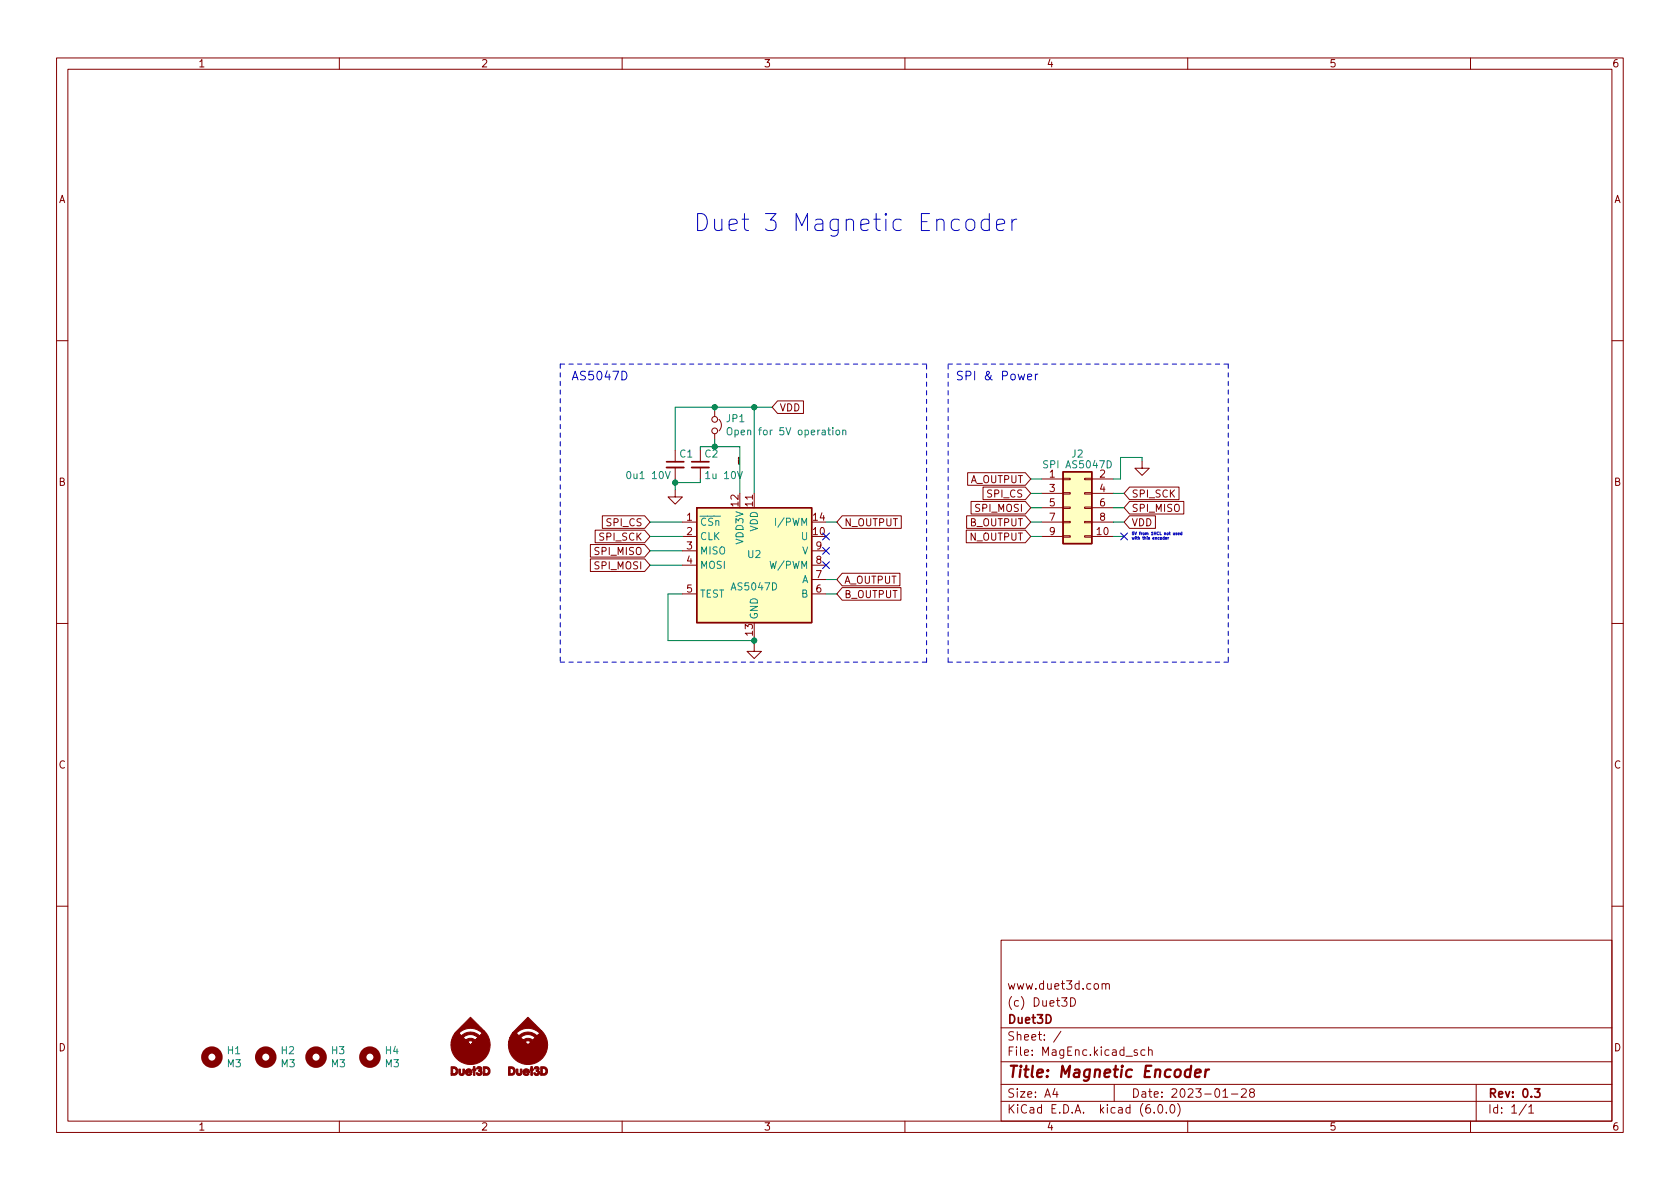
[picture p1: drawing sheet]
<svg xmlns="http://www.w3.org/2000/svg" width="297mm" height="210mm" viewBox="0 0 297 210" stroke-linecap="round" stroke-linejoin="round" font-family="sans-serif">
<g fill="none" stroke="#840000" stroke-width=".18">
<path d="M10 10.2h277v190.1h-277zM12 12.2h273v186.1h-273zM60 10.2v2M110 10.2v2M160 10.2v2M210 10.2v2M260 10.2v2M10 60.2h2M119.4 79.6v2.1M123.8 79.6v2.1M126.4 72.6v1.1M126.4 76.7v1"/>
<path d="M127.1 74.2a1.44 1.44 0 0 1 0 2M137.5 70.9h4.6v2.2h-4.6l-1-1.1zM285 60.2h2M104.4 96.3h9.6l.9 1.1-.9 1.1h-9.6zM104.4 98.8h9.6l.9 1.1-.9 1.2h-9.6zM105.2 93.8h8.8l.9 1.1-.9 1.1h-8.8zM106.5 91.2h7.5l.9 1.1-.9 1.1h-7.5zM119.4 86.6v1.3h1.2l-1.2 1.2-1.3-1.2h1.3M119.4 82.7v2M120.6 94.9h2.6M120.6 92.3h2.6M120.6 97.4h2.6"/>
<path d="M120.6 99.9h2.6M123.8 82.7v2M133.3 87.2v2.6M143.5 97.4h2.5M143.5 99.9h2.5M148.9 91.2h10.5v2.2h-10.5l-.9-1.1zM170.8 93.8h10.5l.9 1.1-.9 1.1h-10.5zM170.9 91.2h10.4l.9 1.1-.9 1.1h-10.4zM171.1 83.6h10.2l.9 1.1-.9 1.1h-10.2zM171.7 88.7h9.6l.9 1.1-.9 1.1h-9.6zM173.8 86.1h7.5l.9 1.1-.9 1.2h-7.5zM184.1 84.7h3.9"/>
<path d="M184.1 94.9h3.9M184.1 87.2h3.9M184.1 89.8h3.9M184.1 92.3h3.9M188 94.7h1.2v.3h-1.2zM188 92.2h1.2v.3h-1.2zM188 89.7h1.2v.2h-1.2zM188 87.1h1.2v.3h-1.2zM188 84.6h1.2v.2h-1.2zM191.8 94.7h1.2v.3h-1.2zM191.8 92.2h1.2v.3h-1.2zM191.8 89.7h1.2v.2h-1.2z"/>
<path d="M191.8 87.1h1.2v.3h-1.2zM191.8 84.6h1.2v.2h-1.2zM193 84.7h3.8M193 94.9h3.8M193 87.2h3.8M193 89.8h3.8M193 92.3h3.8M199.7 91.2h4.6v2.2h-4.6l-.9-1.1zM199.7 88.7h9.6v2.2h-9.6l-.9-1.1zM199.7 86.1h8.8v2.3h-8.8l-.9-1.2zM201.9 81.5v1.3h1.3l-1.3 1.3-1.2-1.3h1.2M10 110.2h2"/>
<path d="M120.6 105h2.6M133.3 113.9v1.3h1.3l-1.3 1.3-1.2-1.3h1.2M143.5 105h2.5M143.5 102.5h2.5M148.9 101.4h10.2v2.2h-10.2l-.9-1.1zM148.9 103.9h10.4v2.2h-10.4l-.9-1.1zM285 110.2h2M10 160.2h2M177 166.3h108v32h-108zM189.3 176.4a.76 .76 0 0 1 .9 .8 .76 .76 0 0 1-.9 .7zM194.9 174.1l.2-.2 .3 .1 .1 .9M194.9 173.9v1"/>
<path d="M195.5 174.1l.2-.2 .4 .1v.9M285 160.2h2M60 198.3v2M110 198.3v2M160 198.3v2M177 194.8h108M177 191.8h108M177 187.8h108M177 181.8h108M186.5 192.5l-.4 1h1M186.9 193v1M187.6 182.4l-1.3 1.9"/>
<path d="M197 191.8v3M201.1 185.7l-.4-.1-.2 .2 .1 .3 .5 .1v.4h-.6M202.4 185.7l-.4-.1-.3 .3v.4l.2 .3h.5M203.1 185.8l.2-.2 .3 .1 .1 .9M203.1 185.1v1.5M204.1 196.7v.1M204.9 195.4l.2-.1a.81 .81 0 0 1 .6 .7 .81 .81 0 0 1-.3 .8h-.2a.81 .81 0 0 1-.6-.6 .81 .81 0 0 1 .3-.8zM206.2 196.7v.1M207.1 195.4l.1-.1a.81 .81 0 0 1 .6 .7 .81 .81 0 0 1-.3 .8h-.1a.81 .81 0 0 1-.6-.6 .81 .81 0 0 1 .3-.8zM208.2 195.1a1.72 1.72 0 0 1 0 2.3M210 198.3v2M216.2 194h.9"/>
<path d="M217.7 193.5h1.2M219.5 192.7l.6-.2 .2 .2 .1 .3-1 1h1M221.2 193.2l-.3-.3 .1-.2 .2-.2 .4 .1 .2 .2-.1 .2-.6 .2-.2 .3 .1 .4 .2 .1h.4l.2-.3-.1-.4-.2-.1M260 198.3v2M261 191.8v6.5M269.9 195.3l-1.3 1.9M270.3 195.8l.4-.5v1.5M270.3 196.8h.9"/>
<circle cx="126.4" cy="76.2" r=".51"/>
<circle cx="126.4" cy="74.2" r=".51"/>
</g>
<path d="M117.9 81.7h3M122.3 81.7h3M271.3 192.5h1l-.5 .6 .4 .1v.7l-.2 .1h-.4l-.3-.1" fill="none" stroke="#840000" stroke-width=".3"/>
<path d="M211.3 189.8l1-.2-.1-.4-.1-.1-.6 .1-.2 1 .2 .3 .6-.1M213.2 189.1l-.2 1.4M213.8 189.1l-.4 .1-.2 .3" fill="none" stroke="#840000" stroke-width=".4"/>
<g fill="#ffffc2" stroke="#ffffc2" stroke-width=".18">
<path d="M188 83.4h5v12.7h-5z"/>
<path d="M123.2 89.8h20.3v20.3h-20.3z"/>
</g>
<path d="M123.2 89.8h20.3v20.3h-20.3zM188 83.4h5v12.7h-5z" fill="none" stroke="#840000" stroke-width=".25"/>
<path d="M128.7 75.7l.2-.1a.43 .43 0 0 1 .5 .4v.5a.42 .42 0 0 1-.4 .4 .42 .42 0 0 1-.4-.4v-.5zM147.9 76.2l.1-.2 .4 .2 .1 .5-.2 .1-.3 .1-.1-.1zM149 76.2l.2-.2 .3 .1 .1 .8M149 76v.9M117.6 83.4l.5 1.2 .4-1.2M137.1 91.6v1.3M195.8 81.5a.64 .64 0 0 1 .7 .6 .64 .64 0 0 1-.7 .6z" fill="none" stroke="#008484" stroke-width=".18"/>
<g fill="none" stroke="#840000" stroke-width="1.3">
<circle cx="37.5" cy="186.9" r="1.27"/>
<circle cx="47" cy="186.9" r="1.27"/>
<circle cx="55.9" cy="186.9" r="1.27"/>
<circle cx="65.4" cy="186.9" r="1.27"/>
</g>
<g fill="#840000" stroke="#840000" stroke-width=".18">
<path d="M93.9 188.6h.2v.4h.2v.3h-.2v.9l-.2-.1v-.8h-.2z"/>
<path d="M91.3 189h.3v.7l.1 .2h.2l.1-.1v-.8h.3l-.1 1a.48 .48 0 0 1-.7 .1l-.2-.2z"/>
<path d="M89.9 188.6h.6l.5 .3 .1 .6-.3 .6-.9 .1v-.3h.7l.2-.3-.1-.6-.5-.1v1h-.3z"/>
<path d="M95.6 188.6l.7 .1 .4 .2 .1 .7-.3 .5-.9 .1v-.3l.7-.1 .2-.3-.2-.5-.4-.1v1h-.3z"/>
<path d="M92.6 189.2l.5-.2 .4 .3 .1 .4h-.9l.1 .2h.3a.19 .19 0 0 1 .2-.1 .19 .19 0 0 1 .2 .2l-.4 .2-.4-.1-.2-.3v-.3l.8-.1-.1-.1-.3-.1-.2 .3h-.2z"/>
<path d="M94.5 188.8l.5-.2 .3 .3-.2 .4 .3 .2v.5l-.6 .2-.3-.2-.1-.3 .6 .2 .1-.3-.3-.1v-.3h.1a.16 .16 0 0 0 .1-.2 .16 .16 0 0 0-.1-.1 .16 .16 0 0 0-.2 .1h-.3z"/>
<path d="M90.9 182.4l2.4-2.5 2.7 2.6 .4 .7 .3 .6 .1 .8-.1 1-.7 1.4-1.1 .9-1.3 .3-1.2-.1-.8-.3-.6-.5-.6-.7-.3-.7-.2-1v-.6h3l.4 .5 .6-.5-.4-.3-.4 .1-.3 .2h-2.9l.2-.8h1.9l.5 .4 .5-.3h.5l.7 .3 .4-.4-.7-.5h-.8l-.6 .1-.5 .4h-1.8l.3-.7 .8-.1 .5 .5 .6-.5 1-.2 .7 .1 .9 .6 .4-.5-.9-.6-1.1-.3-1 .2-1.1 .7h-.7z"/>
<path d="M83.7 188.6h.3v.4h.2v.3h-.2v.9l-.3-.1v-.8h-.1z"/>
<path d="M81.1 189h.3v.7l.1 .2h.2l.1-.1v-.8h.3l-.1 1a.48 .48 0 0 1-.7 .1l-.1-.2z"/>
<path d="M79.8 188.6h.5l.5 .3 .1 .6-.3 .6-.8 .1v-.3h.6l.2-.3-.1-.6-.5-.1v1h-.2z"/>
<path d="M85.4 188.6l.8 .1 .3 .2 .1 .7-.3 .5-.9 .1v-.3l.8-.1 .2-.3-.2-.5-.5-.1v1h-.3z"/>
<path d="M82.4 189.2l.5-.2 .5 .3 .1 .4h-1l.2 .2h.3a.19 .19 0 0 1 .2-.1 .19 .19 0 0 1 .1 .2l-.4 .2-.4-.1-.2-.3v-.3l.9-.1-.1-.1-.3-.1-.2 .3h-.3z"/>
<path d="M84.4 188.8l.5-.2 .3 .3-.2 .4 .2 .2v.5l-.6 .2-.3-.2-.1-.3 .7 .2v-.3l-.3-.1v-.3h.1a.16 .16 0 0 0 .2-.2 .16 .16 0 0 0-.2-.1 .16 .16 0 0 0-.1 .1h-.3z"/>
<path d="M80.7 182.4l2.5-2.5 2.6 2.6 .5 .7 .2 .6 .2 .8-.1 1-.7 1.4-1.2 .9-1.2 .3-1.3-.1-.8-.3-.6-.5-.5-.7-.4-.7-.2-1 .1-.6h2.9l.5 .5 .5-.5-.4-.3-.3 .1-.3 .2h-2.9l.2-.8h1.9l.4 .4 .6-.3h.5l.6 .3 .5-.4-.7-.5h-.8l-.6 .1-.5 .4h-1.9l.4-.7 .7-.1 .5 .5 .6-.5 1-.2 .7 .1 .9 .6 .5-.5-1-.6-1.1-.3-.9 .2-1.2 .7h-.7z"/>
</g>
<path d="M117.9 82.7h3M122.3 82.7h3" fill="none" stroke="#840000" stroke-width=".33"/>
<path d="M130.6 80.9h.2l-.2 .1" fill="none" stroke="#000" stroke-width=".18"/>
<g fill="none" stroke="#0000c2" stroke-width=".18">
<path d="M171.1 38.9a.81 .81 0 0 1 1.2 .4v.9a.81 .81 0 0 1-.7 .6 .81 .81 0 0 1-.8-.6v-.9zM174.9 38.9l-.3-.1h-.5l-.5 .3-.1 .2v.9l.3 .4 .3 .2h.5l.3-.2M174.9 37.8v3M176.2 39.8l1.4-.3-.1-.6-.3-.1h-.6l-.3 .1-.1 .3v1.1l.1 .3 .3 .2h.6l.3-.2M178.9 38.8v2M179.8 38.8a.77 .77 0 0 0-.9 .5M110 65.6a.77 .77 0 0 1 .8 .8 .77 .77 0 0 1-.8 .8zM181.7 66.7l.7-.2-.1-.3h-.4l-.2 .2 .1 .7h.5M183.1 66.2v1M183.5 66.2h-.3l-.1 .2M205.8 95.1h-.2v.2h.2M205.8 94.9v.5"/>
<path d="M206.1 95.2h.2v-.1h-.2v.2h.2M206.5 95v.4M206.6 95l-.1 .1M207.5 94.2v.3h.2M207.7 94.2v.4M208.1 94.3h-.2l.2 .2h-.2M208.3 94.4h.2v-.1h-.2v.2h.2M209 94.1v.4h-.2l-.1-.2h.3"/>
</g>
<path d="M99.1 64.4v52.7M163.8 64.4h-64.7M167.6 64.4h49.6M217.2 64.4v52.7M99.1 117.1h64.7M163.8 117.1v-52.7M167.6 117.1v-52.7M217.2 117.1h-49.6" fill="none" stroke="#0000c2" stroke-width=".18" stroke-dasharray=".8 .8"/>
<g fill="none" stroke="#008400" stroke-width=".18">
<path d="M123.8 79.6v-.6h7v8.2M126.4 72v.6M126.4 77.7v1.3M133.3 72v15.2M136.5 72h-17.1v7.6M114.9 99.9h5.7M114.9 97.4h5.7M114.9 92.3h5.7M114.9 94.9h5.7M119.4 84.7v1.9M123.8 84.7v.6h-4.4M146 92.3h2"/>
<path d="M182.2 92.3h1.9M182.2 94.9h1.9M182.2 87.2h1.9M182.2 89.8h1.9M182.2 84.7h1.9M196.8 92.3h2M196.8 94.9h2M196.8 87.2h2M196.8 89.8h2M201.9 81.5v-.6h-3.8v3.8h-1.3M120.6 105h-2.5v8.3h15.2M133.3 112.6v1.3"/>
<path d="M146 105h2M146 102.5h2"/>
</g>
<path d="M145.4 96.8l1.3 1.2M145.4 99.3l1.3 1.3M145.4 94.3l1.3 1.2M146.7 96.8l-1.3 1.2M146.7 99.3l-1.3 1.3M146.7 94.3l-1.3 1.2M198.1 94.3l1.3 1.2M199.4 94.3l-1.3 1.2" fill="none" stroke="#000084" stroke-width=".18"/>
<g fill="#008400" stroke="#008400" stroke-width=".18">
<circle cx="126.4" cy="72" r=".46"/>
<circle cx="126.4" cy="79" r=".46"/>
<circle cx="119.4" cy="85.3" r=".46"/>
<circle cx="133.3" cy="72" r=".46"/>
<circle cx="133.3" cy="113.3" r=".46"/>
</g>
<text font-size="4.2" fill="#0000c2" x="122.6" y="40.9">Duet 3 Magnetic Encoder</text>
<text font-size="2.8" fill="#840000" x="178" y="190.6">Title: Magnetic Encoder</text>
<g font-size="2.1" fill="#0000c2">
<text x="101" y="67.2">AS5047D</text>
<text x="168.9" y="67.2">SPI &amp; Power</text>
</g>
<g font-size="2.1" fill="#840000">
<text x="178" y="178">(c) Duet3D</text>
<text x="178" y="175">www.duet3d.com</text>
<text x="178" y="184">Sheet: /</text>
<text x="178" y="181">Duet3D</text>
<text x="178" y="186.7">File: MagEnc.kicad_sch</text>
<text x="178" y="196.9">KiCad E.D.A. kicad (6.0.0)</text>
<text x="178" y="194.1">Size: A4</text>
<text x="200" y="194.1">Date: 2023-01-28</text>
<text x="263" y="194.1">Rev: 0.3</text>
<text x="263" y="196.9">Id: 1/1</text>
</g>
<g font-size="1.8" fill="#840000">
<text x="35" y="11.9">1</text>
<text x="85" y="11.9">2</text>
<text x="135" y="11.9">3</text>
<text x="185" y="11.9">4</text>
<text x="235" y="11.9">5</text>
<text x="285" y="11.9">6</text>
<text x="10.3" y="35.9">A</text>
<text x="285.3" y="35.9">A</text>
<text x="137.8" y="72.7">VDD</text>
<text x="10.3" y="85.9">B</text>
<text x="130.6" y="89.5" transform="rotate(-90 130.6 89.5)">12</text>
<text x="133.1" y="89.5" transform="rotate(-90 133.1 89.5)">11</text>
<text x="171.4" y="85.4">A_OUTPUT</text>
<text x="174.7" y="88">SPI_CS</text>
<text x="185.6" y="84.4">1</text>
<text x="185.6" y="87">3</text>
<text x="185.6" y="89.5">5</text>
<text x="194.5" y="84.4">2</text>
<text x="194.5" y="87">4</text>
<text x="194.5" y="89.5">6</text>
<text x="200" y="88">SPI_SCK</text>
<text x="285.3" y="85.9">B</text>
<text x="106.1" y="95.6">SPI_SCK</text>
<text x="107.4" y="93">SPI_CS</text>
<text x="121.4" y="92.1">1</text>
<text x="121.4" y="94.6">2</text>
<text x="143.8" y="94.6">10</text>
<text x="143.8" y="92.1">14</text>
<text x="149.2" y="93">N_OUTPUT</text>
<text x="171.4" y="93">B_OUTPUT</text>
<text x="171.4" y="95.6">N_OUTPUT</text>
<text x="172.6" y="90.5">SPI_MOSI</text>
<text x="185.6" y="92.1">7</text>
<text x="185.6" y="94.6">9</text>
<text x="194" y="94.6">10</text>
<text x="194.5" y="92.1">8</text>
<text x="200" y="93">VDD</text>
<text x="200" y="90.5">SPI_MISO</text>
<text x="105.3" y="98.1">SPI_MISO</text>
<text x="105.3" y="100.7">SPI_MOSI</text>
<text x="121.4" y="97.1">3</text>
<text x="121.4" y="99.7">4</text>
<text x="144.3" y="99.7">8</text>
<text x="144.3" y="97.1">9</text>
<text x="121.4" y="104.8">5</text>
<text x="144.3" y="104.8">6</text>
<text x="144.3" y="102.2">7</text>
<text x="149.2" y="103.2">A_OUTPUT</text>
<text x="149.2" y="105.7">B_OUTPUT</text>
<text x="133.1" y="112.4" transform="rotate(-90 133.1 112.4)">13</text>
<text x="10.3" y="135.9">C</text>
<text x="285.3" y="135.9">C</text>
<text x="10.3" y="185.9">D</text>
<text x="285.3" y="185.9">D</text>
<text x="35" y="199.9">1</text>
<text x="85" y="199.9">2</text>
<text x="135" y="199.9">3</text>
<text x="185" y="199.9">4</text>
<text x="235" y="199.9">5</text>
<text x="285" y="199.9">6</text>
</g>
<g font-size="1.8" fill="#008484">
<text x="128.5" y="74.6">JP1</text>
<text x="129.8" y="77">Open for 5V operation</text>
<text x="120.2" y="80.9">C1</text>
<text x="124.6" y="80.9">C2</text>
<text x="185" y="82.8">SPI AS5047D</text>
<text x="189.5" y="80.9">J2</text>
<text x="111.2" y="84.7">0u1 10V</text>
<text x="125.1" y="84.7">1u 10V</text>
<text x="123.7" y="93">~{CSn}</text>
<text x="123.7" y="95.5">CLK</text>
<text x="134" y="94" transform="rotate(-90 134 94)">VDD</text>
<text x="137.7" y="93">I/PWM</text>
<text x="141.7" y="95.5">U</text>
<text x="123.7" y="98">MISO</text>
<text x="123.7" y="100.6">MOSI</text>
<text x="131.4" y="96.2" transform="rotate(-90 131.4 96.2)">VDD3V</text>
<text x="132.2" y="98.7">U2</text>
<text x="136.5" y="100.6">W/PWM</text>
<text x="141.8" y="98">V</text>
<text x="123.7" y="105.7">TEST</text>
<text x="129.5" y="104.4">AS5047D</text>
<text x="141.7" y="105.7">B</text>
<text x="141.7" y="103.1">A</text>
<text x="134" y="109.6" transform="rotate(-90 134 109.6)">GND</text>
<text x="40.2" y="188.7">M3</text>
<text x="40.2" y="186.4">H1</text>
<text x="49.7" y="188.7">M3</text>
<text x="49.7" y="186.4">H2</text>
<text x="58.6" y="188.7">M3</text>
<text x="58.6" y="186.4">H3</text>
<text x="68.1" y="188.7">M3</text>
<text x="68.2" y="186.4">H4</text>
</g>
<g font-size=".7" fill="#0000c2">
<text x="200" y="94.6">5V from 1HCL not used</text>
<text x="200" y="95.4">with this encoder</text>
</g>
<text font-size=".3" x="130.8" y="82.2" transform="rotate(-90 130.8 82.2)">VDD3.3V</text>
</svg>
